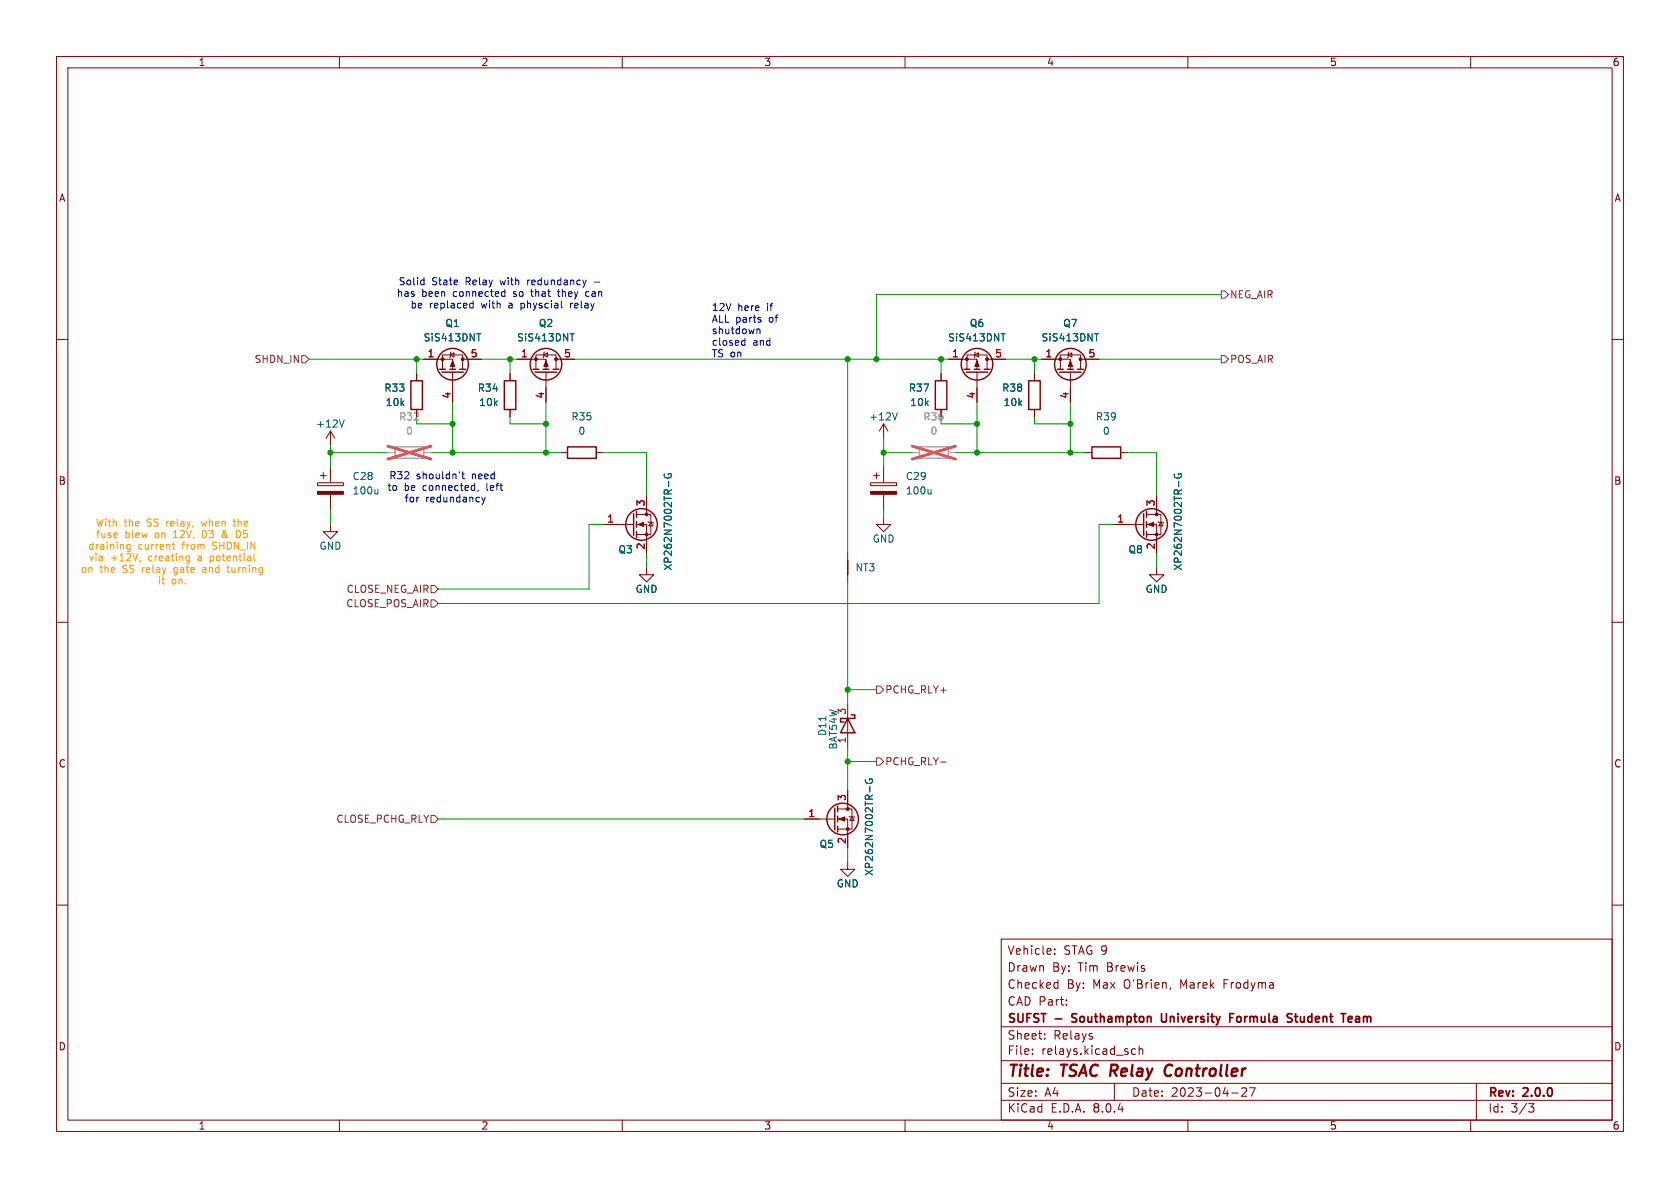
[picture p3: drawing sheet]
<svg xmlns="http://www.w3.org/2000/svg" width="297mm" height="210mm" viewBox="0 0 297 210" stroke-linecap="round" stroke-linejoin="round" font-family="sans-serif">
<g fill="none" stroke="#840000" stroke-width=".18">
<path d="M10 10h277v190h-277zM12 12h273v186h-273zM60 10v2M110 10v2M160 10v2M210 10v2M260 10v2M10 60h2M285 60h2M58.4 76.2l-.7 1.3M58.4 76.2v2.5M58.4 76.2l.8 1.3"/>
<path d="M73.7 66v1.3M73.7 72.4v1.3M74.9 63.5h5.1v1.8M78.2 65.3v-2.6h3.6v2.6M79.6 62.7l.7-.3v.7zM79.8 62.2l-.2 .2v.7l-.1 .1M80 65.8v5.3M81.8 63.5h3.3M90.2 66v1.3M90.2 72.4v1.3M91.4 63.5h5.1v1.8M94.7 65.3v-2.6h3.6v2.6"/>
<path d="M96.1 62.7l.7-.3v.7zM96.3 62.2l-.2 .2v.7l-.1 .1M96.5 65.8v5.3M98.3 63.5h3.3M156.2 74.9v2.6M156.2 74.9l-.8 1.3M156.2 74.9l.8 1.3M166.4 66v1.3M166.4 72.4v1.3M167.6 63.5h5.1v1.8M170.9 65.3v-2.6h3.6v2.6M172.3 62.7l.7-.3v.7z"/>
<path d="M172.5 62.2l-.2 .2v.7l-.1 .1M172.7 65.8v5.3M174.5 63.5h3.3M182.9 66v1.3M182.9 72.4v1.3M184.1 63.5h5.1v1.8M187.5 65.3v-2.6h3.5v2.6M188.8 62.7l.7-.3v.7zM189 62.2l-.2 .2v.7l-.1 .1M189.2 65.8v5.3M191 63.5h3.3M56.1 85.3h4.6v.6h-4.6z"/>
<path d="M56.6 84.1h1.1M57.1 83.6v1M58.4 92.7v1.3h1.3l-1.3 1.3-1.3-1.3h1.3M58.4 82.6v2.7M58.4 87.4v2.8M99.1 80h1.2M105.4 80h1.3M106.7 92.7h5.3M112.5 92.7h1.8v5.1M112.5 90.9h2.6v3.6h-2.6M114.3 87.6v3.3M114.6 92.2l.1 .1h.7l.2 .2"/>
<path d="M115.1 92.3l.3 .7h-.7zM149.9 97.8v5.1M153.9 85.3h4.6v.6h-4.6zM154.4 84.1h1M154.9 83.6v1M156.2 91.4v1.3h1.3l-1.3 1.3-1.3-1.3h1.3M156.2 82.6v2.7M156.2 87.4v2.8M191.8 80h1.2M196.8 92.7h5.4M198.1 80h1.3M202.7 92.7h1.8v5.1"/>
<path d="M202.7 90.9h2.5v3.6h-2.5M204.5 87.6v3.3M204.7 92.2l.2 .1h.7l.1 .2M205.2 92.3l.4 .7h-.7zM10 110h2M114.3 100.3v1.3h1.3l-1.3 1.3-1.3-1.3h1.3M204.5 100.3v1.3h1.2l-1.2 1.3-1.3-1.3h1.3M285 110h2M149.9 124.5v7.6M149.9 139.7v3.3M10 160h2M142.2 144.8h5.4"/>
<path d="M148.1 144.8h1.8v5.1M148.1 143h2.5v3.6h-2.5M149.9 152.4v1.3h1.2l-1.2 1.2-1.3-1.2h1.3M150.1 144.3l.1 .1h.8l.1 .1M150.6 144.4l.4 .6h-.8zM285 160h2M177 166h108v32h-108zM186.5 168.6v.1M186.5 167.8v.1M186.6 173.7l.4 .1M187 173.2v1.5M187 174.6l-.4 .1"/>
<path d="M188.5 177.6v.1M188.5 176.8v.1M207 174.6l-.2 .3M60 198v2M110 198v2M160 198v2M177 194.5h108M177 191.5h108M177 187.5h108M177 181.5h108M182.5 186.3v.1M182.5 185.5v.1"/>
<path d="M184.7 183.6v.1M184.7 182.8v.1M197 191.5v3M200.1 186.3l.2 .1 .4-.1M200.7 185.5l-.4-.1-.2 .1M201.4 185.5l.2-.1 .4 .1v.9M201.4 184.9v1.5M210 198v2M217.7 193.2h1.2M219.5 192.4l.6-.1 .2 .1 .1 .3-.9 1.1h.9M220.9 192.3h1l-.7 1.5M260 198v2"/>
<path d="M261 191.5v6.5M270.2 195.1h1l-.5 .6 .4 .1 .1 .5-.3 .3h-.4"/>
</g>
<path d="M206.9 188.2a1.13 1.13 0 0 0-1 .7 1.13 1.13 0 0 0 .3 1.2l.2 .1 .5-.1" fill="none" stroke="#840000" stroke-width=".4"/>
<path d="M189.6 179.3v.5M205.3 179.2v1.2l.3 .3 .5-.1M217.4 179.9h.5M218.1 179.2h-.7v1.5M218.7 179.8v.7M227.8 179.2l.6 .1M228.1 180l.3 .3-.1 .2-.2 .2M228.8 179.7h.6M229.1 179.2v1.3l.3 .2M238.4 179.8l.4-.1 .3 .3-.8 .2M189.5 180.6l.2 .1M238.4 180.6h.6" fill="none" stroke="#840000" stroke-width=".3"/>
<g fill="none" stroke="#840000" stroke-width=".25">
<path d="M72.6 67.3h2.1v5.1h-2.1zM77.7 65.3h1M78.1 65.8h3.8M79.5 65.3h1M81.3 65.3h1M89.2 67.3h2v5.1h-2zM94.2 65.3h1M94.6 65.8h3.8M96 65.3h1M97.8 65.3h1M100.3 79h5.1v2h-5.1zM165.4 67.3h2v5.1h-2z"/>
<path d="M170.4 65.3h1M170.8 65.8h3.8M172.2 65.3h1M174 65.3h1M181.9 67.3h2v5.1h-2zM186.9 65.3h1.1M187.3 65.8h3.8M188.7 65.3h1M190.5 65.3h1M193 79h5.1v2h-5.1zM112 90.8v3.8M112.5 90.4v1"/>
<path d="M112.5 92.2v1M112.5 94v1M149.9 99.1v2.5M202.2 90.8v3.8M202.7 90.4v1M202.7 92.2v1M202.7 94v1M149.9 127l1.2 2.5h-2.5zM150.5 126.4h.6v.6h-2.5v.6h.6M147.6 142.9v3.8M148.1 142.5v1M148.1 144.3v1"/>
<path d="M148.1 146.1v1"/>
<circle cx="80" cy="64.4" r="2.79"/>
<circle cx="96.5" cy="64.4" r="2.79"/>
<circle cx="172.7" cy="64.4" r="2.79"/>
<circle cx="189.2" cy="64.4" r="2.79"/>
<circle cx="113.4" cy="92.7" r="2.79"/>
<circle cx="203.6" cy="92.7" r="2.79"/>
<circle cx="149" cy="144.8" r="2.79"/>
</g>
<g fill="none" stroke="#006464" stroke-width=".18">
<path d="M84.3 59h.7M100.8 59h.7M177 59h.7M193.5 59h.7M60.8 74.2l-.4 1.3M158.6 73l-.4 1.2M66.8 86.5v.8M66.8 87.2l-.2 .1M117.5 83.8a.59 .59 0 0 0 .6 .7 .59 .59 0 0 0 .5-.7l-.5-.1v.3M118.2 85.1v.9M164.6 86.5v.8M164.6 87.2l-.2 .1"/>
<path d="M207.7 83.8a.59 .59 0 0 0 .5 .7 .59 .59 0 0 0 .6-.7l-.5-.1v.3M208.4 85.1v.9M146 126.7v.7M153 137.8a.59 .59 0 0 0 .6 .7 .59 .59 0 0 0 .6-.7l-.5-.1v.3M153.8 139v1"/>
</g>
<g fill="#840000" stroke="#840000" stroke-width=".18">
<path d="M112.8 92.7l1-.4v.8z"/>
<path d="M153.9 86.9h4.6v.5h-4.6z"/>
<path d="M148.3 144.8l1.1-.4v.8z"/>
<path d="M56.1 86.9h4.6v.5h-4.6z"/>
<path d="M189.2 63.8l.4 1h-.8z"/>
<path d="M172.7 63.8l.4 1h-.8z"/>
<path d="M202.9 92.7l1.1-.4v.8z"/>
<path d="M80 63.8l.4 1h-.8z"/>
<path d="M96.5 63.8l.4 1h-.8z"/>
<circle cx="114.3" cy="94.5" r=".25"/>
<circle cx="114.3" cy="90.9" r=".25"/>
<circle cx="149.9" cy="146.6" r=".25"/>
<circle cx="149.9" cy="143" r=".25"/>
<circle cx="187.5" cy="63.5" r=".25"/>
<circle cx="191" cy="63.5" r=".25"/>
<circle cx="170.9" cy="63.5" r=".25"/>
<circle cx="174.5" cy="63.5" r=".25"/>
<circle cx="204.5" cy="94.5" r=".25"/>
<circle cx="204.5" cy="90.9" r=".25"/>
<circle cx="78.2" cy="63.5" r=".25"/>
<circle cx="81.8" cy="63.5" r=".25"/>
<circle cx="94.7" cy="63.5" r=".25"/>
<circle cx="98.3" cy="63.5" r=".25"/>
</g>
<path d="M69.8 79h5.1v2h-5.1zM162.6 79h5v2h-5z" fill="none" stroke="#a1a1a1" stroke-width=".25"/>
<path d="M68.6 80h1.2M74.9 80h1.3M161.3 80h1.3M167.6 80h1.3" fill="none" stroke="#a1a1a1" stroke-width=".18"/>
<path d="M68.6 78.9l7.6 2.3M76.2 78.9l-7.6 2.3M161.3 78.9l7.6 2.3M168.9 78.9l-7.6 2.3" fill="none" stroke="#e65255" stroke-width=".46"/>
<path d="M215.9 51.4h.6l.7 .7-.7 .6h-.6zM53.3 62.9h.7l.6 .6-.6 .6h-.7zM215.9 62.9h.6l.7 .6-.7 .6h-.6zM76.2 103.5h.6l.7 .6-.7 .7h-.6zM76.2 106h.6l.7 .7-.7 .6h-.6zM154.9 121.3h.7l.6 .6-.6 .7h-.7zM154.9 134h.7l.6 .6-.6 .7h-.7zM166.3 134.7h1M76.2 144.1h.6l.7 .7-.7 .6h-.6z" fill="none" stroke="#725600" stroke-width=".18"/>
<g fill="none" stroke="#0000c2" stroke-width=".18">
<path d="M74.6 49.5l.4 .1M75 49.1v1.3M75 50.3l-.4 .1M83.2 54.4h.4M83.2 53.7h.4M83.6 53.2v1.2M88.8 52.3h.5M88.8 51.6h.5M89.3 51.1v1.3M98.7 51.1l.1 1.2M99.3 54.4h.1M100.9 53.6v.8"/>
<path d="M101 53.7l-.1 .1M103.6 49.5l-.3 .9M104 51.6h-.3l-.2 .2 .1 .5 .4 .1M105.1 49.9h.9M131.7 59.8v1.2M133.8 58.2v.8M133.8 58.3l.2-.1h.3l.1 .8M134.5 56.6v.3M131.3 60.2l.4 .1M131.7 61h-.4M81.3 83.4l-.1 .2M81.6 83.8h.5"/>
<path d="M81.8 83.4v1.1l.3 .1M84.6 86.6l-.1 .3M85.2 87.9l.3 .8M85.5 88.7l-.3 .5M85.8 87.9l-.3 .8"/>
</g>
<g fill="none" stroke="#f90" stroke-width=".18">
<path d="M23 96.3v1l-.2 .2h-.3M23 96.3h-.4l-.2 .2 .1 .5h.5M24.8 99.1l-.1 .2M30.4 96.3h.5M30.6 95.8v1.1l.3 .2M33.1 98.3l.4 .1M33.5 98.3v1l-.1 .2-.3 .1M33.5 99.1h-.4M39.4 94.4l-.2 .2 .2 .4M40.3 99.9v1.1l.3 .2M41.2 92.2h.5M41.4 91.7v1.2"/>
<path d="M41.8 93.8v1.3l.5-.1M44.9 97.9v1.1l.2 .1M36 100.3l-.1 .1M36 100.7l-.2 .2 .2 .3"/>
</g>
<g fill="none" stroke="#009600" stroke-width=".18">
<path d="M215.9 52.1h-61v11.4M54.6 63.5h20.3M58.4 78.7v3.9M73.7 74.9h6.3M73.7 63.5v2.5M80 71.1v8.9M85.1 63.5h6.3M90.2 73.7v1.2h6.3M90.2 63.5v2.5M96.5 71.1v8.9M101.6 63.5h66M149.9 63.5v34.3"/>
<path d="M156.2 77.5v5.1M166.4 74.9h6.3M166.4 63.5v2.5M172.7 71.1v8.9M177.8 63.5h6.3M182.9 73.7v1.2h6.3M182.9 63.5v2.5M189.2 71.1v8.9M194.3 63.5h21.6M58.4 80h10.2M58.4 90.2v2.5M76.2 80h22.9"/>
<path d="M106.7 80h7.6v7.6M106.7 92.7h-2.6v11.4h-26.6M114.3 97.8v2.5M156.2 80h5.1M156.2 90.2v1.2M168.9 80h22.9M196.8 92.7h-2.5v14h-116.8M199.4 80h5.1v7.6M204.5 97.8v2.5M149.9 102.9v21.6M149.9 132.1v7.6M149.9 121.9h5"/>
<path d="M149.9 134.6h5M77.5 144.8h64.7M149.9 149.9v2.5"/>
</g>
<g fill="#009600" stroke="#009600" stroke-width=".18">
<circle cx="154.9" cy="63.5" r=".46"/>
<circle cx="166.4" cy="63.5" r=".46"/>
<circle cx="172.7" cy="80" r=".46"/>
<circle cx="156.2" cy="80" r=".46"/>
<circle cx="149.9" cy="134.6" r=".46"/>
<circle cx="149.9" cy="121.9" r=".46"/>
<circle cx="96.5" cy="80" r=".46"/>
<circle cx="149.9" cy="63.5" r=".46"/>
<circle cx="189.2" cy="80" r=".46"/>
<circle cx="189.2" cy="74.9" r=".46"/>
<circle cx="172.7" cy="74.9" r=".46"/>
<circle cx="182.9" cy="63.5" r=".46"/>
<circle cx="80" cy="74.9" r=".46"/>
<circle cx="90.2" cy="63.5" r=".46"/>
<circle cx="96.5" cy="74.9" r=".46"/>
<circle cx="73.7" cy="63.5" r=".46"/>
<circle cx="58.4" cy="80" r=".46"/>
<circle cx="80" cy="80" r=".46"/>
</g>
<g font-size="2.8" fill="#840000">
<text x="178" y="190.9">Title:</text>
<text x="187.7" y="190.9">TSAC Relay</text>
<text x="207.5" y="190.9">Controller</text>
</g>
<g font-size="2.1" fill="#840000">
<text x="178" y="172">Drawn</text>
<text x="178" y="169">Vehicle:</text>
<text x="186" y="172">By:</text>
<text x="188" y="169">STAG 9</text>
<text x="190.7" y="172">Tim</text>
<text x="195.8" y="172">Brewis</text>
<text x="178" y="178">CAD Part:</text>
<text x="178" y="175">Checked</text>
<text x="188.6" y="175">By:</text>
<text x="193.2" y="175">Max</text>
<text x="198.8" y="175">O'Brien,</text>
<text x="208.9" y="175">Marek</text>
<text x="216.7" y="175">Frodyma</text>
<text x="178" y="184">Sheet:</text>
<text x="178" y="181.2">SUFST</text>
<text x="186.2" y="184">Relays</text>
<text x="186.6" y="181.2">-</text>
<text x="190.2" y="181.2">Southampton</text>
<text x="206.6" y="181.2">University</text>
<text x="219.3" y="181.2">Formula</text>
<text x="230.1" y="181.2">Student</text>
<text x="240.3" y="181.2">Team</text>
<text x="178" y="186.7">File:</text>
<text x="184.1" y="186.7">relays.kicad_sch</text>
<text x="178" y="196.9">KiCad</text>
<text x="178" y="194.1">Size:</text>
<text x="184.7" y="194.1">A4</text>
<text x="185.7" y="196.9">E.D.A.</text>
<text x="193.3" y="196.9">8.0.4</text>
<text x="200" y="194.1">Date:</text>
<text x="207" y="194.1">2023-04-27</text>
<text x="263" y="194.3">Rev:</text>
<text x="263" y="196.9">Id:</text>
<text x="267.1" y="196.9">3/3</text>
<text x="269.4" y="194.3">2.0.0</text>
</g>
<g font-size="1.8" fill="#840000">
<text x="35" y="11.9">1</text>
<text x="85" y="11.9">2</text>
<text x="135" y="11.9">3</text>
<text x="185" y="11.9">4</text>
<text x="235" y="11.9">5</text>
<text x="285" y="11.9">6</text>
<text x="10.3" y="35.9">A</text>
<text x="285.3" y="35.9">A</text>
<text x="10.3" y="85.9">B</text>
<text x="285.3" y="85.9">B</text>
<text x="10.3" y="135.9">C</text>
<text x="285.3" y="135.9">C</text>
<text x="10.3" y="185.9">D</text>
<text x="285.3" y="185.9">D</text>
<text x="35" y="199.9">1</text>
<text x="85" y="199.9">2</text>
<text x="135" y="199.9">3</text>
<text x="185" y="199.9">4</text>
<text x="235" y="199.9">5</text>
<text x="285" y="199.9">6</text>
</g>
<g font-size="1.8" fill="#0000c2">
<text x="70.1" y="52.7">has</text>
<text x="70.4" y="50.6">Solid</text>
<text x="74.5" y="52.7">been</text>
<text x="76.3" y="50.6">State</text>
<text x="80.2" y="52.7">connected</text>
<text x="82.4" y="50.6">Relay</text>
<text x="88.7" y="50.6">with</text>
<text x="91" y="52.7">so</text>
<text x="93.7" y="50.6">redundancy</text>
<text x="94.4" y="52.7">that</text>
<text x="99.3" y="52.7">they</text>
<text x="104.4" y="52.7">can</text>
<text x="72.5" y="54.7">be</text>
<text x="75.9" y="54.7">replaced</text>
<text x="85.2" y="54.7">with</text>
<text x="90.2" y="54.7">a</text>
<text x="92.5" y="54.7">physcial</text>
<text x="101.5" y="54.7">relay</text>
<text x="125.7" y="55.1">12V</text>
<text x="125.7" y="57.1">ALL parts</text>
<text x="125.7" y="59.2">shutdown</text>
<text x="130.4" y="55.1">here</text>
<text x="135.7" y="55.1">if</text>
<text x="136.1" y="57.1">of</text>
<text x="125.7" y="61.2">closed</text>
<text x="125.7" y="63.3">TS on</text>
<text x="133.1" y="61.2">and</text>
<text x="68.4" y="87">to</text>
<text x="68.7" y="84.9">R32</text>
<text x="71.4" y="89">for</text>
<text x="71.4" y="87">be</text>
<text x="73.6" y="84.9">shouldn't</text>
<text x="74.8" y="87">connected,</text>
<text x="75.2" y="89">redundancy</text>
<text x="83.5" y="84.9">need</text>
<text x="86.3" y="87">left</text>
</g>
<g font-size="1.8" fill="#725600">
<text x="217.4" y="52.9">NEG_AIR</text>
<text x="44.9" y="64.4">SHDN_IN</text>
<text x="217.4" y="64.4">POS_AIR</text>
<text x="61.1" y="107.5">CLOSE_POS_AIR</text>
<text x="61.2" y="105">CLOSE_NEG_AIR</text>
<text x="156.4" y="122.8">PCHG_RLY+</text>
<text x="156.4" y="135.5">PCHG_RLY-</text>
<text x="59.4" y="145.6">CLOSE_PCHG_RLY</text>
</g>
<g font-size="1.8" fill="#006464">
<text x="78.6" y="58">Q1</text>
<text x="95.1" y="58">Q2</text>
<text x="171.3" y="58">Q6</text>
<text x="187.9" y="58">Q7</text>
<text x="74.8" y="60.6">SiS413DNT</text>
<text x="91.3" y="60.6">SiS413DNT</text>
<text x="167.5" y="60.6">SiS413DNT</text>
<text x="184" y="60.6">SiS413DNT</text>
<text x="67.9" y="69.4">R33</text>
<text x="68.1" y="72">10k</text>
<text x="84.4" y="69.4">R34</text>
<text x="84.6" y="72">10k</text>
<text x="160.6" y="69.4">R37</text>
<text x="160.8" y="72">10k</text>
<text x="177.1" y="69.4">R38</text>
<text x="177.3" y="72">10k</text>
<text x="55.8" y="75.8">+12V</text>
<text x="100.9" y="74.5">R35</text>
<text x="102.2" y="77.1">0</text>
<text x="153.6" y="74.5">+12V</text>
<text x="193.6" y="74.5">R39</text>
<text x="194.9" y="77.1">0</text>
<text x="62.2" y="87.6">100u</text>
<text x="62.2" y="85.1">C28</text>
<text x="160" y="87.6">100u</text>
<text x="160" y="85.1">C29</text>
<text x="56.4" y="97.4">GND</text>
<text x="109.2" y="98">Q3</text>
<text x="119" y="101" transform="rotate(-90 119 101)">XP262N7002TR-G</text>
<text x="151.1" y="101.2">NT3</text>
<text x="154.2" y="96.1">GND</text>
<text x="199.4" y="98">Q8</text>
<text x="209.1" y="101" transform="rotate(-90 209.1 101)">XP262N7002TR-G</text>
<text x="112.3" y="105">GND</text>
<text x="202.4" y="105">GND</text>
<text x="146.3" y="130.2" transform="rotate(-90 146.3 130.2)">D11</text>
<text x="149.6" y="131.5" transform="rotate(-90 149.6 131.5)">1</text>
<text x="148.2" y="132.6" transform="rotate(-90 148.2 132.6)">BAT54W</text>
<text x="144.8" y="150.1">Q5</text>
<text x="154.5" y="154.9" transform="rotate(-90 154.5 154.9)">XP262N7002TR-G</text>
<text x="147.8" y="157.1">GND</text>
</g>
<g font-size="1.8" fill="#a90000">
<text x="75.5" y="63.2">1</text>
<text x="83.1" y="63.2">5</text>
<text x="92" y="63.2">1</text>
<text x="99.6" y="63.2">5</text>
<text x="168.2" y="63.2">1</text>
<text x="175.8" y="63.2">5</text>
<text x="184.7" y="63.2">1</text>
<text x="192.3" y="63.2">5</text>
<text x="79.8" y="70.6" transform="rotate(-90 79.8 70.6)">4</text>
<text x="96.3" y="70.6" transform="rotate(-90 96.3 70.6)">4</text>
<text x="172.5" y="70.6" transform="rotate(-90 172.5 70.6)">4</text>
<text x="189" y="70.6" transform="rotate(-90 189 70.6)">4</text>
<text x="114" y="89.6" transform="rotate(-90 114 89.6)">3</text>
<text x="204.2" y="89.6" transform="rotate(-90 204.2 89.6)">3</text>
<text x="107.2" y="92.5">1</text>
<text x="197.4" y="92.5">1</text>
<text x="114" y="97.2" transform="rotate(-90 114 97.2)">2</text>
<text x="204.2" y="97.2" transform="rotate(-90 204.2 97.2)">2</text>
<text x="149.6" y="126.4" transform="rotate(-90 149.6 126.4)">3</text>
<text x="149.6" y="141.7" transform="rotate(-90 149.6 141.7)">3</text>
<text x="142.8" y="144.5">1</text>
<text x="149.6" y="149.3" transform="rotate(-90 149.6 149.3)">2</text>
</g>
<g font-size="1.8" fill="#989898">
<text x="70.4" y="74.5">R32</text>
<text x="71.7" y="77.1">0</text>
<text x="163.2" y="74.5">R36</text>
<text x="164.4" y="77.1">0</text>
</g>
<g font-size="1.8" fill="#f90">
<text x="16.8" y="93.3">With</text>
<text x="16.9" y="95.3">fuse</text>
<text x="21.9" y="93.3">the</text>
<text x="22.1" y="95.3">blew</text>
<text x="26.1" y="93.3">SS relay,</text>
<text x="27.5" y="95.3">on</text>
<text x="30.9" y="95.3">12V,</text>
<text x="36.1" y="93.3">when</text>
<text x="36.2" y="95.3">D3</text>
<text x="39.9" y="95.3">&amp;</text>
<text x="42" y="93.3">the</text>
<text x="42.6" y="95.3">D5</text>
<text x="14.2" y="101.5">on</text>
<text x="15.5" y="97.4">draining</text>
<text x="15.6" y="99.4">via</text>
<text x="17.6" y="101.5">the</text>
<text x="19.5" y="99.4">+12V,</text>
<text x="21.8" y="101.5">SS relay</text>
<text x="24.4" y="97.4">current</text>
<text x="26.3" y="99.4">creating</text>
<text x="31.2" y="101.5">gate</text>
<text x="32.3" y="97.4">from</text>
<text x="35.3" y="99.4">a</text>
<text x="36.5" y="101.5">and</text>
<text x="37.6" y="99.4">potential</text>
<text x="37.9" y="97.4">SHDN_IN</text>
<text x="41.1" y="101.5">turning</text>
<text x="27.8" y="103.5">it</text>
<text x="30.3" y="103.5">on.</text>
</g>
</svg>
